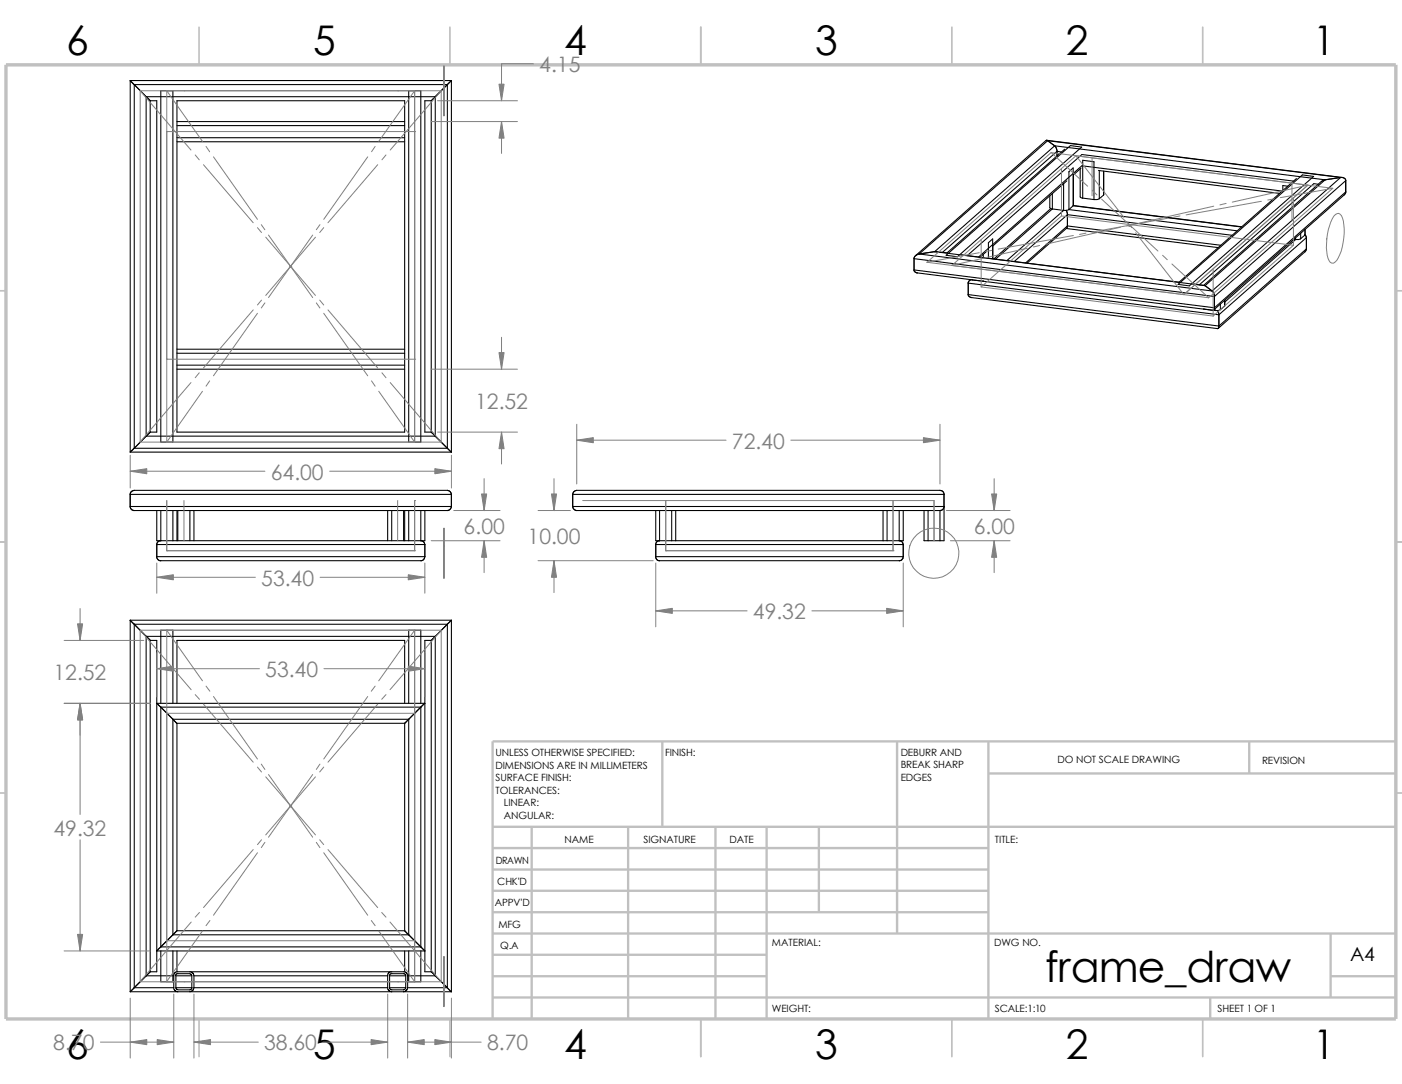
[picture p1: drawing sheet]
<svg xmlns="http://www.w3.org/2000/svg" width="279mm" height="216mm" viewBox="0 0 279 216" stroke-linecap="round" stroke-linejoin="round" font-family="sans-serif">
<g fill="none" stroke="#c0c0c0" stroke-width=".34">
<path d="M39.7 5.4v7.5M89.7 5.4v7.5M139.7 5.4v7.5M189.7 5.4v7.5M239.7 5.4v7.5M-.1 57.9h1.3M278.2 57.9h1.2M-.1 107.9h1.3M278.2 107.9h1.2M-.1 157.9h1.3M278.2 157.9h1.2M39.7 202.9v7.5"/>
<path d="M89.7 202.9v7.5M139.7 202.9v7.5M189.7 202.9v7.5M239.7 202.9v7.5"/>
</g>
<g fill="none" stroke="#c0c0c0" stroke-width=".47">
<path d="M132 147.7v17M178.8 147.7v38.2M197 154.1h81.2M197 147.7v55.2M249 147.7v6.4M278.2 147.7h-180v55.2M98.2 164.7h180M98.2 168.9h98.8M98.2 173.2h98.8M98.2 177.4h98.8M106 164.7v38.2M125.2 164.7v38.2"/>
<path d="M142.6 164.7v38.2M152.8 164.7v38.2M163.2 164.7v17M98.2 194.4h54.6M98.2 181.7h98.8M98.2 198.7h180M98.2 190.2h54.6M98.2 185.9h180M241.2 198.7v4.2M265.2 194.4h13M265.2 185.9v12.8"/>
</g>
<path d="M1.2 12.9h277v190h-277z" fill="none" stroke="#c0c0c0" stroke-width=".68" stroke-linecap="butt"/>
<g fill="none" stroke="#000" stroke-width=".21">
<path d="M26 16l.8 .8M26 16v74M26 16h64M26.8 16.8v72.5M26.8 16.8l2.3 2.5M26.8 16.8h62.4M29.1 19.3l.8 .8M29.1 19.3v67.6M29.1 19.3h57.6M32 18.1h2.5v70h-2.5zM81.4 18.1h2.5v70h-2.5zM86.7 19.3l-.8 .8"/>
<path d="M86.7 19.3v67.6M89.2 16.8v72.5M89.2 16.8l-2.5 2.5M90 16v74M90 16l-.8 .8M29.9 20.1h1.3v66h-1.3M29.9 20.1v66M35.3 20.1h45.3v66h-45.3zM35.3 25h45.3M35.3 27.4h45.3M35.3 24.2h45.3M35.3 28.2h45.3"/>
<path d="M85.9 20.1h-1.2v66h1.2M85.9 20.1v66M208.4 28h.4M208.4 28l-25.9 22.9M208.6 27.9l58.9 7.4M208.8 28l-25.6 22.6M208.8 28l1.4 1M208.8 28l58.4 7.3M209.2 39v2.4l.5 .2M209.7 38.5v3.1M210.2 29l.3 .5 .2 .6M210.2 29l-23.9 21.1"/>
<path d="M210.2 29l53.9 6.8M210.7 30.1l-22.9 20.1M210.7 30.1l.8 .2M210.7 30.1v1M212 36.5v5.4M212.2 29.7l-23.5 20.7M212.6 36l-14.7 13M213.9 34.8v6.2M215.3 33.7v5.5l.5 .3M215.4 33.5l-1.5 1.3M215.8 39.5v-7.6l2.2 .3v7.6M215.8 39.5l2.2 .3"/>
<path d="M218.9 34l36.1 4.5M219.1 34v5.6M219.1 39.6l-.4 .2h-.7M219.9 34.1v4.8M219.9 38.9l-.8 .7M220 34.1l-.1 4.8M255.5 38.1l-39.9-5.1-20.6 18.2M256.6 37.1l-.9-.1v1M257.8 36.1l-42.2-5.3-22.8 20.1M258.4 35.6l-23.5 20.6M262.7 36.7l-.9-.1-22.8 20.1M264.1 35.8l-.8 .4-23.4 20.6"/>
<path d="M264.1 35.8l-23.9 21.1M267.2 35.3a.81 .81 0 0 1 1 .7M267.2 35.3l-25.6 22.7M267.2 35.3l-3.1 .5M267.9 38.8l-26 22.9M268.2 38.2l-.3 .6M268.2 36l-26.2 23.1M268.2 38.2l-26.2 23.1M268.2 36v2.2M182.2 53.8l.1 .3 .5 .3M182.2 51.5l59.8 7.6M182.2 53.8l59.8 7.5"/>
<path d="M182.2 51.5v2.3M182.2 53.8l.2 .4 .4 .2M182.8 54.4l58.9 7.4 .3-.2v-.3M183.2 50.6a1.11 1.11 0 0 0-1 .9M183.2 50.6l58.4 7.4M186.3 50.1h.3M186.3 50.1l53.9 6.8M186.3 50.1l-3.1 .5M186.6 50.1l2.2 .3M188.6 50.8l24.7-21.8 2.3 .3-24.8 21.8zM193 58.7l.1 .4 .5 .2M193 56.4l49.9 6.3"/>
<path d="M193 58.7l49.9 6.2M193 56.4v2.3M193 58.7l.1 .3 .5 .3M193.3 55.8l-.3 .6zM193.4 55.7l-.1 .1M193.6 59.3l49 6.1M193.6 55.7l.1 .1M193.7 55.8h.1M193.7 55.8l2.3 .2M196 50.7v.6M196 56h.1M196.6 50.1l-1.3 1.1"/>
<path d="M197 51.4v-3.1l.8-.7v3.9M209.4 41.5l-11.3 10.1M209.7 41.6l-11.3 10M209.7 41.6l2.3 .3M212 41.9l-11.3 10M212.5 41.9l.2 .9M212.5 45.5l30.3 3.8M212.6 45.4l-7.9 7M212.7 45l-.1 .4M212.7 42.8l32.8 4.1M212.7 45l30.6 3.9M212.7 42.8l-10.6 9.3"/>
<path d="M212.7 45l-8.3 7.4M212.7 42.8v2.2M213 41.7l-1 .2M213 41.7l33.5 4.3M213.9 41v-7.6l-.9 .8v7.5M213.9 41l-.9 .7M213.9 40.9l33.5 4.3-33.5-4.2M234.8 56.6l24.7-21.8 2.3 .3-24.8 21.8zM237.8 56.6l2.4 .3M240.2 56.9l1.4 1.1M241.6 58l.3 .4 .1 .7M241.6 58l.2 .2 .2 .9"/>
<path d="M242 59.1v2.2M244.1 59.8v1.2M257.9 47.7h.3M258.2 47.4v.3M258.2 47.7l-14.1 12.5M259.2 46.4v1.1M259.2 47.5l-1 .2M260.1 46.8l.2 .5M260.1 45.7v1.1M260.1 46.8l-.9 .7M260.3 49.6l-.2 .6-17.3 15.2M260.3 47.3l-17.4 15.4"/>
<path d="M260.3 47.3v2.3M260.3 49.6l-17.4 15.3M35.3 70.4h45.3M35.3 72.7h45.3M35.3 69.6h45.3M35.3 73.5h45.3M239.9 61.6h.1M239.9 61.6l2.2 .2M242.1 61.5v.3M242.7 61.8l.2 .9zM242.9 64.9v.4l-.3 .1M242.9 62.7v2.2"/>
<path d="M242.9 64.9l-.1 .5h-.2M243.2 60.6v1.1M243.2 61.7l-.4 .1h-.7M244.1 61l-.9 .7M244.1 60.8v.2M26 98.5h64M26 98.5v2.4M26 90h64M26.8 89.3l-.8 .7M26.8 89.3h62.4M29.1 86.9h57.6M29.1 86.9l-2.3 2.4"/>
<path d="M29.9 86.1l-.8 .8M85.9 86.1l.8 .8M86.7 86.9l2.5 2.4M89.2 97.7h-62.4a.79 .79 0 0 0-.8 .8M89.2 97.7a.88 .88 0 0 1 .8 .8M89.2 89.3l.8 .7M89.2 97.7a.87 .87 0 0 1 .8 .8M90 98.5v2.4M114.1 98.5h74M114.1 98.5v2.4M114.9 97.7a.87 .87 0 0 0-.8 .8M114.9 97.7a.88 .88 0 0 0-.8 .8"/>
<path d="M114.9 97.7h72.4a.79 .79 0 0 1 .8 .8M188.1 98.5v9.2h-.8M26 100.9a.78 .78 0 0 0 .8 .8M26 100.9h64M26 100.9a.79 .79 0 0 0 .8 .8M26.8 101.7h62.4M31.2 110.9a.78 .78 0 0 0 .8 .8M31.2 101.7v6h.8M31.2 110.9h53.5M31.2 108.5h53.5M31.2 108.5v2.4M31.2 110.9a.79 .79 0 0 0 .8 .8"/>
<path d="M32 107.7a.79 .79 0 0 0-.8 .8M32 101.7v6M32 107.7h2.5M32 111.7h51.9M32 107.7a.78 .78 0 0 0-.8 .8M34.5 107.7h.8M34.5 101.7v6M35.3 107.7h45.3M35.3 101.7v6M35.4 101.7v6M37.8 101.7v6M38.7 101.7v6"/>
<path d="M77.3 101.7v6M78.1 101.7v6M80.4 101.7v6M80.6 101.7v6M80.6 107.7h.8M81.4 101.7v6M81.4 107.7h2.5M83.9 101.7v6M83.9 107.7a.79 .79 0 0 1 .8 .8M83.9 107.7a.78 .78 0 0 1 .8 .8M84.7 101.7v6h-.8M84.7 110.9a.87 .87 0 0 1-.8 .8"/>
<path d="M84.7 108.5v2.4M84.7 110.9a.79 .79 0 0 1-.8 .8M90 100.9a.87 .87 0 0 1-.8 .8M90 100.9a.88 .88 0 0 1-.8 .8M114.1 100.9a.88 .88 0 0 0 .8 .8M114.1 100.9h74M114.1 100.9a.87 .87 0 0 0 .8 .8M114.9 101.7h72.4M130.7 110.9a.73 .73 0 0 0 .7 .8M130.7 110.9a.78 .78 0 0 0 .7 .8M130.7 101.7v6h.7M130.7 110.9h49.3"/>
<path d="M130.7 108.5h49.3M130.7 108.5v2.4M131.4 107.7a.72 .72 0 0 0-.7 .8M131.4 107.7h2.5M131.4 101.7v6M131.4 107.7a.73 .73 0 0 0-.7 .8M133.9 107.7h.8M133.9 101.7v6M134.7 107.7h41.3M134.7 101.7v6M176 107.7h.8M176 101.7v6"/>
<path d="M176.8 107.7h2.4M176.8 101.7v6M179.2 101.7v6M179.2 107.7a.79 .79 0 0 1 .8 .8M180 110.9a.87 .87 0 0 1-.8 .8h-47.8M180 101.7v6h-.8M180 108.5v2.4M184.1 101.7v6h.9M185 107.7h2.3M185 101.7v6M187.3 101.7v6M188.1 100.9a.78 .78 0 0 1-.8 .8"/>
<path d="M188.1 100.9a.79 .79 0 0 1-.8 .8M26 123.5l.8 .8M26 123.5v74M26 123.5h64M26.8 124.3v72.4M26.8 124.3h62.4M26.8 124.3l2.3 2.4M29.1 126.7v67.7M29.1 126.7h57.6M29.1 126.7l.8 .9M29.9 127.6h1.3v65.9h-1.3M29.9 127.6v65.9"/>
<path d="M85.9 127.6h-1.2v65.9h1.2M85.9 127.6v65.9M86.7 126.7l-.8 .9M86.7 126.7v67.7M89.2 124.3v72.4M89.2 124.3l-2.5 2.4M90 123.5v74M90 123.5l-.8 .8M31.2 140.1l.8 .7M31.2 140.1h53.5M32 140.1v-14.6h2.5v14.6M32 140.8v47.8"/>
<path d="M32 140.8h51.9M32 140.8l2.5 2.5M34.5 143.3l.8 .8M34.5 143.3v42.9M34.5 143.3h46.9M35.3 140.1v-12.5h45.3v12.5M35.3 144.1v41.3M35.3 144.1h45.3M80.6 144.1v41.3M81.4 143.3l-.8 .8M81.4 140.1v-14.6h2.5v14.6M81.4 143.3v42.9"/>
<path d="M83.9 140.8v47.8M83.9 140.8l-2.5 2.5M84.7 140.1l-.8 .7M26 197.5h64M26.8 196.7l-.8 .8M26.8 196.7h7.8M29.1 194.4h5.5v2.3M29.1 194.4l-2.3 2.3M29.9 193.5l-.8 .9M32 188.6l-.8 .8M32 189.4v6.1h2.5v-6.1M32 188.6h51.9"/>
<path d="M34.5 186.2h46.9M34.5 186.2l-2.5 2.4M34.6 196.7l.1 .4 .2 .3 .5 .1M35.1 196.7l.1 .3 .2 .1M35.3 185.4l-.8 .8M35.3 189.4v4.1M35.3 185.4h45.3M37.8 193.9h-2.4a.37 .37 0 0 0-.4 .5M37.8 193.5l.6 .2 .3 .7M37.8 194h.2l.2 .4M38.2 194.4v2.3h-3.1M38.2 194.4h-3.1v2.3"/>
<path d="M38.3 196.7h-.1a.32 .32 0 0 1-.4 .4h-2.4M38.7 196.7l-.2 .5-.7 .3M38.7 194.4h38.6v2.3M38.7 194.4v2.3M38.7 196.7h38.6M77.3 196.7v.4l.3 .3 .5 .1M77.6 196.7h3.3M78.1 193.5l-.5 .1-.3 .3-.1 .5M80.6 189.4v4.1M80.6 185.4l.8 .8M80.9 196.7h-.1a.32 .32 0 0 1-.4 .4h-2.4a.32 .32 0 0 1-.4-.4M80.9 194.4h-3.3v2.3"/>
<path d="M80.9 194.4v2.3M80.9 194.4l-.1-.1a.32 .32 0 0 0-.4-.4h-2.4a.37 .37 0 0 0-.4 .5M81.2 194.4l-.3-.7-.5-.2h-45.2l-.5 .4-.1 .5M81.2 196.7l-.1 .5-.7 .3M81.2 196.7h8M81.2 194.4h5.5M81.2 194.4v2.3M81.4 189.4v6.1h2.5v-6.1M81.4 186.2l2.5 2.4M83.9 188.6l.8 .8h-53.5M85.9 193.5l.8 .9M86.7 194.4l2.5 2.3"/>
<path d="M89.2 196.7l.8 .8"/>
</g>
<g fill="none" stroke="#808080" stroke-width=".2">
<path d="M27.9 18l10.2 11.9M36.7 18.1h.1M79.2 18.1h.1M87.9 18.1l-10.1 11.8M87.9 18.1h-60v70h60M87.9 18.1v70M88.5 13.1v10zM106.3 12.7h-6.4v7.4M33.2 26.2h.1M33.2 26.2h49.4M38.9 30.9l.8 .9M40.3 28.2l-7.1-10.1v70l7.1-10.2"/>
<path d="M40.6 32.8l9.9 11.6M41.1 29.2l.7 1M42.5 31.2l8.8 12.5M73.3 31.2l-8.8 12.5M74.8 29.2l-.8 1M75.3 32.8l-9.9 11.6M75.5 28.2l7.1-10.1v70l-7.1-10.2M76.9 30.9l-.8 .9M82.6 26.2h.1M85.9 24.2h17.2M87.2 20.1h15.9M99.9 24.2v6.4"/>
<path d="M209.5 30.4l7.2 6.7M211.5 33.6v9.4M214.4 31l9.6 12.3M217.6 31.5v7.5M217.7 37.9l.9 .9M219.5 39.7l11.3 10.3M253.9 39.6l-1.3 .2M257.5 36.4v7.6M257.8 39.4v9.5M260.6 36.9l-24.7 21.8-9.6-12.3M260.6 36.9l-15 3.4M260.6 36.9l-46.2-5.9-24.7 21.9"/>
<path d="M265.6 37.5l-10.5 1.9M265.6 37.5l-56.1-7.1-24.8 21.8 56.2 7.1M265.6 37.5l-24.7 21.8M51.3 45.3l.8 1M52.1 44.7l.7 1.1M52.1 59.8l-.8 .9M53 47.2l9.9 11.6M53.5 46.8l8.8 12.5M57.8 53h.3M57.8 52.9l.3 .3M58 52.9v.3M58.1 52.9l-.3 .3"/>
<path d="M62.3 46.8l-8.8 12.5M62.9 47.2l-9.9 11.6M63.7 59.8l.8 .9M63.8 44.7l-.8 1.1M64.5 45.3l-.8 1M195.2 50.3l-10.5 1.9M195.5 47.7v9.4M195.5 57.1l46.3 5.8M197.7 49.9l-1.3 .2M204.7 49.4l-15 3.4M207.2 48.9l-1.2 .3M211.5 43l-16 14.1"/>
<path d="M211.5 43l46.3 5.9M213.9 46.9l-15 2.7M216.4 46.4l-1.3 .3M223.3 45.3l-14.9 3.3M224.7 44.3l.9 1M225 44.9h.3M225 44.7l.3 .3M225.2 44.7v.3M225.3 44.7l-.3 .3M225.8 44.7l-1.3 .3M231.7 50.8l.9 .9M232.7 43.5l-15.1 2.7"/>
<path d="M233.6 52.6l7.3 6.7M235.2 43l-1.3 .3M241.8 53.6v9.3M241.9 41.1l-14.9 3.3M244.3 40.5l-1.2 .3M251.4 40.1l-15 2.7M257.8 48.9l-16 14M265.8 43.1a.9 .9 0 0 1 1-.6 .9 .9 0 0 1 .7 .9 11.9 11.9 0 0 1-1.1 8.5 .9 .9 0 0 1-1 .5 .9 .9 0 0 1-.7-.9 11.9 11.9 0 0 1 1.1-8.4zM33.2 71.5h.1M33.2 71.5h49.4M38.1 76.2l-10.2 11.9M39.7 74.3l-.8 .9"/>
<path d="M41.8 75.9l-.7 1M50.5 61.7l-9.9 11.6M51.3 62.4l-8.8 12.4M52.8 60.3l-.7 1M63 60.3l.8 1M64.5 62.4l8.8 12.4M65.4 61.7l9.9 11.6M74 75.9l.8 1M76.1 74.3l.8 .9M77.8 76.2l10.1 11.9M82.6 71.5h.1M85.9 73.5h17.2"/>
<path d="M99.9 67.2v6.3M26 93.9h26.8M26 90.7v6.5M33.2 99.7v10M36.7 99.7v8M65.7 93.9h24.3M79.2 99.7v8M82.6 99.7h.1M82.6 99.7v10M87.2 86.1h15.9M90 90.7v6.5M96.5 95.3v6.4"/>
<path d="M99.9 86.1v6.3M110.4 95.3v6.4M114.9 87.7h29.8M114.9 84.5v11.9M116.1 99.7h70v8M132.7 99.7v10M157.6 87.7h29.7M178 99.7v10M187.3 84.5v11.9M198.1 95.3v6.4M31.2 115h19.7M31.2 112.1v6.1"/>
<path d="M33.2 109.7h.1M33.2 109.7h49.4M63.8 115h20.9M82.6 109.7h.1M84.7 112.1v6.1M85.9 107.7h13.8M88.5 105.2v10zM90.4 101.7h9.3M96.5 107.7v6.3M107.2 101.7h6.5M107.2 111.7h23M110.4 111.7v6.3"/>
<path d="M130.7 112.1v12.7M132.7 109.7h.1M132.7 109.7h45.3M178 109.7h.1M180 112.1v12.7M188.6 101.7h12.7M189.4 107.7h11.9M198.1 107.7v6.3M12.8 127.6h15.9M16 121.2v6.4M27.9 125.5l10.2 11.9M31.2 130v8.8"/>
<path d="M31.2 133.2h20.5M33.2 125.5l7.1 10.1M33.2 125.5v70M38.9 138.3l.9 1M41.1 136.7l.7 1M42.5 138.7l8.8 12.5M64.6 133.2h20.1M73.3 138.7l-8.8 12.5M74.8 136.7l-.8 1M75.5 135.6l7.1-10.1v70l-7.1-10.1M76.9 138.3l-.8 1M84.7 130v8.8"/>
<path d="M87.9 125.5h-60v70h60M87.9 125.5v70M87.9 125.5l-10.2 11.9M130.7 121.7h18.2M161.8 121.7h18.2M12.8 140.1h17.2M16 140.1v22.1M33.2 142.1h.1M33.2 142.1h49.4M40.6 140.3l9.9 11.5M51.3 152.8l.8 1M52.1 152.2l.7 1"/>
<path d="M53 154.7l9.9 11.6M53.5 154.3l8.8 12.5M62.3 154.3l-8.8 12.5M62.9 154.7l-9.9 11.6M63.8 152.2l-.8 1M64.5 152.8l-.8 1M75.3 140.3l-9.9 11.5M82.6 142.1h.1M16 167.3v22.1M50.5 169.2l-9.9 11.6M51.3 169.8l-8.8 12.5M52.1 167.3l-.8 .9"/>
<path d="M52.8 167.8l-.7 1M57.8 160.5h.3M57.8 160.4l.3 .3M58 160.4v.3M58.1 160.4l-.3 .3M63 167.8l.8 1M63.7 167.3l.8 .9M64.5 169.8l8.8 12.5M65.4 169.2l9.9 11.6M12.8 189.4h17.2M26 198.8v11.9M33.2 187.4h.1"/>
<path d="M33.2 187.4h49.4M34.6 198v12.7M36.7 195.5h.1M38.1 183.6l-10.2 11.9M38.7 198v12.7M39.8 181.7l-.9 1M40.3 185.4l-7.1 10.1M41.8 183.3l-.7 1.1M74 183.3l.8 1.1M76.1 181.7l.8 1M77.3 198v12.7M77.7 183.6l10.2 11.9"/>
<path d="M79.2 195.5h.1M81.2 198v12.7M82.6 187.4h.1M88.5 190.5v10zM90 198.8v11.9M20 207.6h14.6M38.7 207.6h12.8M64.4 207.6h12.9M81.2 207.6h14.7"/>
<circle cx="186.1" cy="110.2" r="5"/>
</g>
<g fill="#808080" stroke="#808080" stroke-width=".2">
<path d="M86.7 93.3l3.3 .6-3.3 .5z"/>
<path d="M26 93.9l3.3-.6v1.1z"/>
<path d="M81.4 114.5l3.3 .5-3.3 .5z"/>
<path d="M31.2 115l3.3-.5v1z"/>
<path d="M96 98.4h1l-.5 3.3z"/>
<path d="M96.5 107.7l.5 3.3h-1z"/>
<path d="M130.7 121.7l3.3-.5v1z"/>
<path d="M176.7 121.2l3.3 .5-3.3 .5z"/>
<path d="M109.9 98.4h1l-.5 3.3z"/>
<path d="M110.4 111.7l.5 3.3h-1z"/>
<path d="M114.9 87.7l3.3-.5v1z"/>
<path d="M184 87.2l3.3 .5-3.3 .5z"/>
<path d="M197.6 98.4h1l-.5 3.3z"/>
<path d="M198.1 107.7l.5 3.3h-1z"/>
<path d="M31.3 207.1l3.3 .5-3.3 .5z"/>
<path d="M26 207.6l3.3-.5v1z"/>
<path d="M31.2 133.2l3.3-.5v1z"/>
<path d="M81.4 132.7l3.3 .5-3.3 .5z"/>
<path d="M15.5 186.1h1l-.5 3.3z"/>
<path d="M16 140.1l.5 3.3h-1z"/>
<path d="M81.2 207.6l3.3-.5v1z"/>
<path d="M86.7 207.1l3.3 .5-3.3 .5z"/>
<path d="M38.7 207.6l3.3-.5v1z"/>
<path d="M74 207.1l3.3 .5-3.3 .5z"/>
<path d="M15.5 124.2h1l-.5 3.4z"/>
<path d="M99.4 16.8h1.1l-.6 3.3z"/>
<path d="M99.9 24.2l.6 3.3h-1.1z"/>
<path d="M99.9 86.1l.6 3.3h-1.1z"/>
<path d="M99.4 70.2h1.1l-.6 3.3z"/>
</g>
<text font-size="8.5" x="208.3" y="195.7">frame_draw</text>
<g font-size="8.1">
<text x="13.2" y="10.9">6</text>
<text x="62.4" y="10.9">5</text>
<text x="112.4" y="10.9">4</text>
<text x="162.4" y="10.9">3</text>
<text x="212.4" y="10.9">2</text>
<text x="261.7" y="10.9">1</text>
<text x="13.2" y="210.9">6</text>
<text x="62.4" y="210.9">5</text>
<text x="112.4" y="210.9">4</text>
<text x="162.4" y="210.9">3</text>
<text x="212.4" y="210.9">2</text>
<text x="261.7" y="210.9">1</text>
</g>
<g font-size="4.2" fill="#808080">
<text x="107.5" y="14.4">4.15</text>
<text x="94.7" y="81.5">12.52</text>
<text x="145.9" y="89.4">72.40</text>
<text x="54" y="95.5">64.00</text>
<text x="92.4" y="106.3">6.00</text>
<text x="194" y="106.3">6.00</text>
<text x="105.1" y="108.3">10.00</text>
<text x="52.1" y="116.6">53.40</text>
<text x="150.1" y="123.4">49.32</text>
<text x="10.7" y="135.5">12.52</text>
<text x="52.9" y="134.8">53.40</text>
<text x="10.7" y="166.4">49.32</text>
<text x="10.6" y="209.2">8.70</text>
<text x="52.7" y="209.2">38.60</text>
<text x="97.1" y="209.2">8.70</text>
</g>
<text font-size="3.9" x="269.1" y="191.5">A4</text>
<g font-size="2">
<text x="98.8" y="150.6">UNLESS OTHERWISE SPECIFIED:</text>
<text x="98.8" y="153.1">DIMENSIONS ARE IN MILLIMETERS</text>
<text x="98.8" y="155.6">SURFACE FINISH:</text>
<text x="132.5" y="150.6">FINISH:</text>
<text x="179.5" y="155.5">EDGES</text>
<text x="179.5" y="150.5">DEBURR AND</text>
<text x="179.5" y="153">BREAK SHARP</text>
<text x="210.8" y="151.9">DO NOT SCALE DRAWING</text>
<text x="251.5" y="152.1">REVISION</text>
<text x="98.8" y="158.1">TOLERANCES:</text>
<text x="100.4" y="160.6">LINEAR:</text>
<text x="100.4" y="163.1">ANGULAR:</text>
<text x="112.5" y="168">NAME</text>
<text x="128.2" y="167.9">SIGNATURE</text>
<text x="145.4" y="167.9">DATE</text>
<text x="198.3" y="167.9">TITLE:</text>
<text x="98.8" y="172.1">DRAWN</text>
<text x="99.1" y="176.3">CHK'D</text>
<text x="98.6" y="180.4">APPV'D</text>
<text x="99.3" y="184.8">MFG</text>
<text x="99.7" y="189">Q.A</text>
<text x="153.8" y="188.5">MATERIAL:</text>
<text x="198.1" y="188.5">DWG NO.</text>
<text x="153.8" y="201.5">WEIGHT:</text>
<text x="198.2" y="201.6">SCALE:1:10</text>
<text x="242.7" y="201.6">SHEET 1 OF 1</text>
</g>
</svg>
